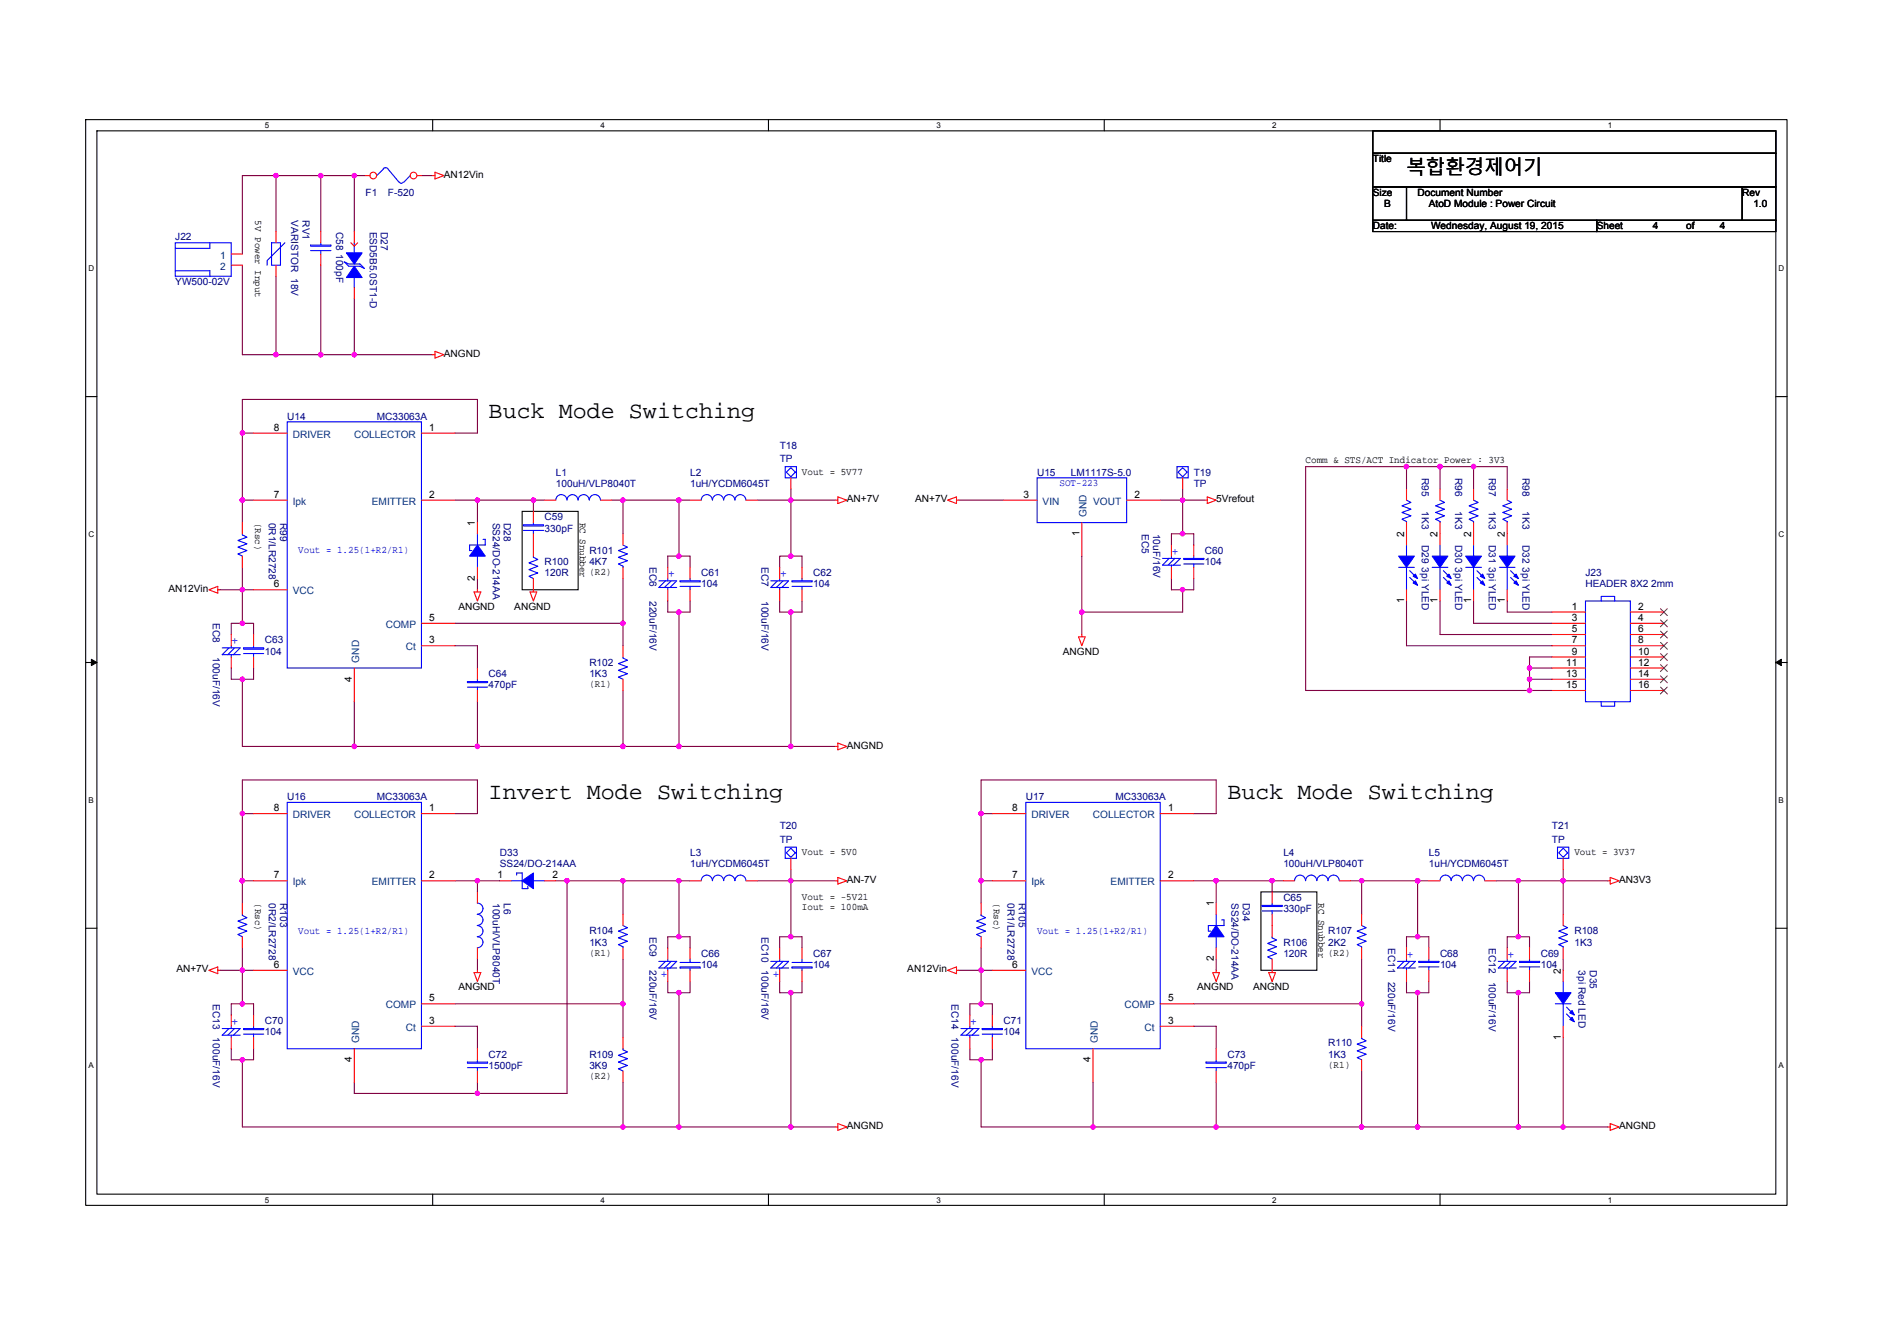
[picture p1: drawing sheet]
<svg xmlns="http://www.w3.org/2000/svg" width="297mm" height="210mm" viewBox="0 0 297 210" stroke-linecap="round" stroke-linejoin="round" font-family="sans-serif">
<path d="M13.4 18.7h266.4v170h-266.4zM15.2 20.5h262.9v166.5h-262.9z" fill="none" stroke="#000" stroke-width=".17"/>
<g fill="#fff">
<path d="M41.5 18.9h.6v1.4h-.6z"/>
<path d="M41.5 187.2h.6v1.4h-.6z"/>
</g>
<path d="M67.8 18.7v1.8M67.8 187v1.7" fill="none" stroke="#000" stroke-width=".17"/>
<g fill="#fff">
<path d="M94 18.9h.7v1.4h-.7z"/>
<path d="M94 187.2h.7v1.4h-.7z"/>
</g>
<path d="M120.3 18.7v1.8M120.3 187v1.7" fill="none" stroke="#000" stroke-width=".17"/>
<g fill="#fff">
<path d="M146.6 18.9h.7v1.4h-.7z"/>
<path d="M146.6 187.2h.7v1.4h-.7z"/>
</g>
<path d="M172.9 18.7v1.8M172.9 187v1.7" fill="none" stroke="#000" stroke-width=".17"/>
<g fill="#fff">
<path d="M199.2 18.9h.7v1.4h-.7z"/>
<path d="M199.2 187.2h.7v1.4h-.7z"/>
</g>
<path d="M225.5 18.7v1.8M225.5 187v1.7" fill="none" stroke="#000" stroke-width=".17"/>
<g fill="#fff">
<path d="M251.8 18.9h.7v1.4h-.7z"/>
<path d="M251.8 187.2h.7v1.4h-.7z"/>
<path d="M13.9 41.3h.8v1.4h-.8z"/>
<path d="M278.5 41.3h.9v1.4h-.9z"/>
<path d="M13.9 82.9h.8v1.4h-.8z"/>
<path d="M278.5 82.9h.9v1.4h-.9z"/>
</g>
<path d="M13.4 62.1h1.8M278.1 62.1h1.7" fill="none" stroke="#000" stroke-width=".17"/>
<g fill="#fff">
<path d="M13.9 124.5h.8v1.4h-.8z"/>
<path d="M278.5 124.5h.8v1.4h-.8z"/>
</g>
<path d="M13.4 103.7h1.8M278.1 103.7h1.7" fill="none" stroke="#000" stroke-width=".17"/>
<path d="M14.3 103.2l.9 .5-.9 .5zM278.1 103.7l.8-.5v1z" fill="#000" stroke="#000" stroke-width=".16"/>
<g fill="#fff">
<path d="M13.8 166.2h.9v1.4h-.9z"/>
<path d="M278.5 166.2h.8v1.4h-.8z"/>
</g>
<path d="M215 20.5h63.1v3.5h-63.1zM215 24h63.1v5.3h-63.1zM215 29.3h5.2v5.2h-5.2zM215 34.5h35v1.8h-35zM220.2 29.3h52.6v5.2h-52.6zM250 34.5h28.1v1.8h-28.1zM272.8 29.3h5.3v5.2h-5.3zM81.8 80.1h8.7v12.3h-8.7zM197.4 139.7h8.8v12.2h-8.8zM13.4 145.4h1.8M278.1 145.4h1.7" fill="none" stroke="#000" stroke-width=".17"/>
<g fill="none" stroke="#800040" stroke-width=".17">
<path d="M43.2 27.5h-5.3v12.3M43.2 27.5v8.8M43.2 27.5h7v8.8M50.2 27.5h5.3M55.5 27.5h1.7M55.5 27.5v8.8M66 27.5h1.8M37.9 41.5v14h5.3M43.2 43.3v12.2M43.2 55.5h7M50.2 41.5v14M50.2 55.5h5.3"/>
<path d="M55.5 46.8v8.7M55.5 55.5h12.3M37.9 78.3v3.5M37.9 78.3h1.8M37.9 67.8v10.5M39.7 67.8h-1.8v-5.3h36.9v5.3h-3.5M71.3 78.3h3.5M74.8 78.3v3.5M74.8 78.3h8.7v1.8M83.5 78.3h1.8M95.8 78.3h1.8M97.6 78.3h8.7"/>
<path d="M97.6 78.3v5.3M106.3 78.3h1.8M106.3 78.3v8.8M118.6 78.3h5.2M123.8 78.3v8.8M123.8 76.6v1.7M123.8 78.3h7M150.1 78.3h7M181.7 78.3h3.5M185.2 76.6v1.7M185.2 78.3h3.5M185.2 78.3v5.3"/>
<path d="M220.2 73.1v3.5M220.2 73.1h-15.8v35h35.1M220.2 73.1h5.3v3.5M225.5 73.1h5.2M230.7 73.1v3.5M230.7 73.1h5.3v3.5M34.5 92.4h3.4M37.9 97.6h-1.7v1.8M37.9 88.8v3.6M37.9 97.6h1.8v1.8M37.9 92.4v5.2M37.9 92.4h1.8"/>
<path d="M71.3 97.6h26.3M74.8 90.6v1.8M97.6 97.6v3.5M97.6 90.6v7M104.6 94.1v1.7h1.7M106.3 87.1h1.8v1.7M106.3 87.1h-1.7v1.7M106.3 95.8v21.1M108.1 94.1v1.7h-1.8M122.1 94.1v1.7h1.7M123.8 87.1h1.8v1.7M123.8 95.8v21.1"/>
<path d="M123.8 87.1h-1.7v1.7M125.6 94.1v1.7h-1.8M169.4 87.1v8.7M169.4 95.8v3.6M183.4 90.6v1.8h1.8M185.2 83.6h-1.8v1.7M185.2 92.4v3.4h-15.8M185.2 83.6h1.7v1.7M186.9 90.6v1.8h-1.7M220.2 94.1v7h22.8M225.5 94.1v5.3h17.5M230.7 94.1v3.5h12.3"/>
<path d="M236 94.1v1.7h7M36.2 104.6v1.8h1.7M37.9 106.4v10.5h17.6M39.7 104.6v1.8h-1.8M55.5 116.9h19.3M55.5 109.9v7M71.3 101.1h3.5v3.5M74.8 116.9h49M74.8 109.9v7M97.6 108.1v8.8M123.8 116.9h7M239.5 106.4v1.7"/>
<path d="M239.5 104.6v1.8M239.5 108.1h3.5M239.5 104.6h3.5M239.5 106.4h3.5M243 102.9h-3.5v1.7M37.9 127.4v-5.3h36.9v5.3h-3.5M37.9 127.4h1.8M37.9 137.9h1.8M37.9 137.9v3.5M37.9 127.4v10.5M71.3 137.9h3.5M74.8 137.9h3.5"/>
<path d="M74.8 137.9v1.8M87 137.9h1.8M88.8 137.9v33.3h-14M88.8 137.9h8.8M97.6 137.9h8.7M97.6 137.9v5.3M106.3 137.9h1.8M106.3 137.9v8.8M118.6 137.9h5.2M123.8 137.9h7M123.8 137.9v8.8M123.8 136.2v1.7"/>
<path d="M153.6 137.9v3.5M153.6 127.4v10.5M153.6 137.9h1.8M155.4 127.4h-1.8v-5.3h36.8v5.3h-3.5M186.9 137.9h3.5M190.4 137.9v3.5M190.4 137.9h8.8v1.8M199.2 137.9h1.8M211.5 137.9h1.7M213.2 137.9v5.3M213.2 137.9h8.8M222 137.9h1.7"/>
<path d="M222 137.9v8.8M234.2 137.9h3.6M237.8 137.9v8.8h1.7v1.7M237.8 137.9h7v5.3M244.8 136.2v1.7h7M34.5 151.9h3.4M37.9 151.9v5.3M37.9 157.2h-1.7v1.7M37.9 151.9h1.8M37.9 157.2h1.8v1.7M37.9 148.4v3.5M71.3 157.2h26.3"/>
<path d="M74.8 150.2v1.7M97.6 150.2v7M97.6 157.2v5.3M104.6 153.7v1.7h1.7M106.3 146.7h1.8v1.7M106.3 155.4v21.1M106.3 146.7h-1.7v1.7M108.1 153.7v1.7h-1.8M122.1 153.7v1.7h1.7M123.8 146.7h1.8v1.7M123.8 146.7h-1.7v1.7M123.8 155.4v21.1"/>
<path d="M125.6 153.7v1.7h-1.8M150.1 151.9h3.5M153.6 151.9h1.8M153.6 157.2h-1.7v1.7M153.6 151.9v5.3M153.6 148.4v3.5M153.6 157.2h1.8v1.7M186.9 157.2h26.3M190.4 150.2v1.7M213.2 150.2v7M213.2 157.2v3.5M220.2 153.7v1.7h1.8"/>
<path d="M222 146.7h1.7v1.7M222 146.7h-1.8v1.7M222 155.4v21.1M223.7 153.7v1.7h-1.7M236 153.7v1.7h1.8M237.8 146.7h-1.8v1.7M237.8 155.4v21.1M239.5 153.7v1.7h-1.7M244.8 150.2v1.7M36.2 164.2v1.7h1.7M37.9 165.9v10.6h59.7M39.7 164.2v1.7h-1.8"/>
<path d="M55.5 169.5v1.7h19.3M71.3 160.7h3.5v3.5M74.8 169.5v1.7M97.6 176.5h8.7M97.6 169.5v7M106.3 176.5h17.5M123.8 176.5h7M151.9 164.2v1.7h1.7v10.6h17.6M155.4 164.2v1.7h-1.8M171.2 176.5h19.2M171.2 169.5v7M186.9 160.7h3.5v3.5"/>
<path d="M190.4 169.5v7M190.4 176.5h47.4M213.2 167.7v8.8M237.8 176.5h7M244.8 162.5v14M244.8 176.5h7"/>
</g>
<g fill="#f0f" stroke="#f0f" stroke-width=".17">
<circle cx="74.8" cy="171.2" r=".34"/>
<circle cx="88.8" cy="137.9" r=".34"/>
<circle cx="106.3" cy="176.5" r=".34"/>
<circle cx="97.5" cy="176.5" r=".34"/>
<circle cx="106.3" cy="155.4" r=".34"/>
<circle cx="106.3" cy="87.1" r=".34"/>
<circle cx="106.3" cy="78.3" r=".34"/>
<circle cx="123.8" cy="87.1" r=".34"/>
<circle cx="123.8" cy="78.3" r=".34"/>
<circle cx="74.8" cy="78.3" r=".34"/>
<circle cx="83.5" cy="78.3" r=".34"/>
<circle cx="97.5" cy="97.6" r=".34"/>
<circle cx="37.9" cy="92.3" r=".34"/>
<circle cx="37.9" cy="78.3" r=".34"/>
<circle cx="123.8" cy="176.5" r=".34"/>
<circle cx="123.8" cy="155.4" r=".34"/>
<circle cx="106.3" cy="146.7" r=".34"/>
<circle cx="106.3" cy="137.9" r=".34"/>
<circle cx="74.8" cy="137.9" r=".34"/>
<circle cx="37.9" cy="137.9" r=".34"/>
<circle cx="37.9" cy="127.4" r=".34"/>
<circle cx="123.8" cy="146.7" r=".34"/>
<circle cx="123.8" cy="137.9" r=".34"/>
<circle cx="97.5" cy="157.2" r=".34"/>
<circle cx="37.9" cy="106.4" r=".34"/>
<circle cx="37.9" cy="97.6" r=".34"/>
<circle cx="37.9" cy="67.8" r=".34"/>
<circle cx="97.5" cy="116.9" r=".34"/>
<circle cx="74.8" cy="116.9" r=".34"/>
<circle cx="55.5" cy="116.9" r=".34"/>
<circle cx="123.8" cy="116.9" r=".34"/>
<circle cx="123.8" cy="95.8" r=".34"/>
<circle cx="106.3" cy="116.9" r=".34"/>
<circle cx="106.3" cy="95.8" r=".34"/>
<circle cx="97.5" cy="137.9" r=".34"/>
<circle cx="37.9" cy="165.9" r=".34"/>
<circle cx="37.9" cy="157.2" r=".34"/>
<circle cx="37.9" cy="151.9" r=".34"/>
<circle cx="55.5" cy="27.5" r=".34"/>
<circle cx="50.2" cy="27.5" r=".35"/>
<circle cx="43.2" cy="55.5" r=".34"/>
<circle cx="43.2" cy="27.5" r=".34"/>
<circle cx="55.5" cy="55.5" r=".34"/>
<circle cx="50.2" cy="55.5" r=".35"/>
<circle cx="97.5" cy="78.3" r=".34"/>
<circle cx="153.6" cy="165.9" r=".34"/>
<circle cx="153.6" cy="157.2" r=".34"/>
<circle cx="244.7" cy="176.5" r=".34"/>
<circle cx="213.2" cy="176.5" r=".34"/>
<circle cx="190.4" cy="176.5" r=".35"/>
<circle cx="171.2" cy="176.5" r=".34"/>
<circle cx="237.7" cy="176.5" r=".34"/>
<circle cx="237.7" cy="155.4" r=".34"/>
<circle cx="222" cy="176.5" r=".34"/>
<circle cx="222" cy="155.4" r=".34"/>
<circle cx="222" cy="146.7" r=".34"/>
<circle cx="222" cy="137.9" r=".34"/>
<circle cx="213.2" cy="137.9" r=".34"/>
<circle cx="237.7" cy="146.7" r=".34"/>
<circle cx="237.7" cy="137.9" r=".34"/>
<circle cx="199.2" cy="137.9" r=".35"/>
<circle cx="213.2" cy="157.2" r=".34"/>
<circle cx="153.6" cy="151.9" r=".34"/>
<circle cx="153.6" cy="137.9" r=".34"/>
<circle cx="153.6" cy="127.4" r=".34"/>
<circle cx="190.4" cy="137.9" r=".35"/>
<circle cx="244.7" cy="137.9" r=".34"/>
<circle cx="185.2" cy="83.6" r=".34"/>
<circle cx="185.2" cy="78.3" r=".34"/>
<circle cx="169.4" cy="95.8" r=".34"/>
<circle cx="185.2" cy="92.3" r=".34"/>
<circle cx="220.2" cy="73.1" r=".34"/>
<circle cx="239.5" cy="106.4" r=".34"/>
<circle cx="239.5" cy="108.1" r=".34"/>
<circle cx="230.7" cy="73.1" r=".34"/>
<circle cx="225.5" cy="73.1" r=".35"/>
<circle cx="239.5" cy="104.6" r=".34"/>
</g>
<g fill="none" stroke="#f00" stroke-width=".17">
<path d="M50.2 36.3v1.7M50.2 39.8v1.7M54.9 38l.6 .5 .5-.5M55.5 36.3v1.7M67.8 27.5h.3M68.1 27l1.4 .5-1.4 .5zM55.5 45v1.8M67.8 55.5h.3M68.1 55l1.4 .5-1.4 .6zM85.3 78.3h1.7M94 78.3h1.8M123.8 74.8v1.8"/>
<path d="M130.8 78.3h.4M131.2 77.8l1.4 .5-1.4 .5zM148.4 78.3l1.4-.5v1zM149.8 78.3h.3M157.1 78.3h5.3M176.4 78.3h5.3M188.7 78.3h.3M189 77.8l1.4 .5-1.4 .5zM220.2 76.6v1.7M236 76.6v1.7M32.7 92.4l1.4-.6v1.1zM34.1 92.4h.4"/>
<path d="M36.2 99.4v1.7M37.9 87.1v1.7M37.9 81.8v1.8M39.7 99.4v1.7M74.2 92.7h1.1l-.5 1.4zM74.8 92.4v.3M83 92.7h1l-.5 1.4zM83.5 92.4v.3M83.5 80.1v1.7M83.5 83.6v1.7M97.6 83.6v1.7M97.6 88.8v1.8"/>
<path d="M104.6 88.8v1.8M104.6 92.4v1.7M108.1 88.8v1.8M108.1 92.4v1.7M122.1 88.8v1.8M122.1 92.4v1.7M168.9 99.7h1l-.5 1.4zM169.4 99.4v.3M169.4 81.8v5.3M183.4 85.3v1.8M183.4 88.8v1.8M186.9 85.3v1.8"/>
<path d="M186.9 88.8v1.8M220.2 81.8v1.8M236 81.8v3.5M236 92.4v1.7M243 95.8h5.3M243 97.6h5.3M243 99.4h5.3M255.3 95.8h5.2M255.3 97.6h5.2M255.3 99.4h5.2M36.2 102.9v1.7M39.7 102.9v1.7"/>
<path d="M130.8 116.9h.4M131.2 116.4l1.4 .5-1.4 .5zM243 101.1h5.3M243 102.9h5.3M243 104.6h5.3M243 106.4h5.3M243 108.1h5.3M255.3 101.1h5.2M255.3 102.9h5.2M255.3 104.6h5.2M255.3 106.4h5.2M255.3 108.1h5.2"/>
<path d="M39.7 137.9h5.3M39.7 127.4h5.3M66 127.4h5.3M66 137.9h5.3M74.8 139.7v1.7M123.8 134.4v1.8M130.8 137.9h.4M131.2 137.4l1.4 .5-1.4 .5zM155.4 137.9h5.2M155.4 127.4h5.2M181.7 127.4h5.2M181.7 137.9h5.2"/>
<path d="M199.2 139.7v1.7M201 137.9h1.7M209.7 137.9h1.8M223.7 137.9h1.8M232.5 137.9h1.7M251.8 137.9h.3M252.1 137.4l1.4 .5-1.4 .5zM32.7 151.9l1.4-.5v1.1zM34.1 151.9h.4M36.2 158.9v1.8M37.9 146.7v1.7M37.9 141.4v1.8"/>
<path d="M39.7 151.9h5.3M39.7 158.9v1.8M66 157.2h5.3M74.2 152.3h1.1l-.5 1.4zM74.8 151.9v.4M74.8 148.4v1.8M97.6 143.2v1.7M97.6 148.4v1.8M125.6 151.9v1.8M125.6 148.4v1.8M148.4 151.9l1.4-.5v1.1zM149.8 151.9h.3"/>
<path d="M155.4 158.9v1.8M155.4 151.9h5.2M181.7 157.2h5.2M189.9 152.3h1.1l-.6 1.4zM190.4 151.9v.4M198.7 152.3h1l-.5 1.4zM199.2 151.9v.4M199.2 143.2v1.7M223.7 148.4v1.8M223.7 151.9v1.8M236 148.4v1.8M236 151.9v1.8"/>
<path d="M239.5 148.4v1.8M239.5 151.9v1.8M244.8 151.9v1.8M36.2 162.5v1.7M39.7 162.5v1.7M55.5 164.2v5.3M66 160.7h5.3M74.8 164.2v1.7M74.8 167.7v1.8M130.8 176.5h.4M131.2 175.9l1.4 .6-1.4 .5zM155.4 162.5v1.7"/>
<path d="M171.2 164.2v5.3M181.7 160.7h5.2M190.4 164.2v1.7M190.4 167.7v1.8M244.8 160.7v1.8M251.8 176.5h.3M252.1 175.9l1.4 .6-1.4 .5z"/>
</g>
<g fill="none" stroke="#00f" stroke-width=".17">
<path d="M48.6 39.2h3.2M48.6 38.4h3.2v.1h-3.2zM50.2 38v.4M50.2 39.2v.6M55.5 38v1.8M60 26.5l-1 1M60.7 26.5l1.8 2.1M60.7 26.4a.54 .54 0 0 0-.7 0M62.5 28.5l.3 .2 .3-.2M64.2 27.5l-1 1.1M53.9 41l.7 .3h1.8l.7 .7-.7-.3h-1.8zM55.5 43.3v1.7"/>
<path d="M90.5 78.3a.87 .87 0 0 0-.9-.9 .87 .87 0 0 0-.8 .9 .87 .87 0 0 0-.9-.9 .87 .87 0 0 0-.9 .9M94 78.3a.88 .88 0 0 0-.9-.9 .88 .88 0 0 0-.8 .9 .87 .87 0 0 0-.9-.9 .87 .87 0 0 0-.9 .9M123 73.1h1.7v1.7h-1.7zM123.1 73.9l.7-.7 .7 .7-.7 .8zM162.4 74.8h14v7h-14zM220.2 78.3l.7 .4-1.4 .5 1.4 .5-1.4 .5 1.4 .6-1.4 .5 .7 .4v.1M236 78.3l.7 .4-1.4 .5 1.4 .5-1.4 .5 1.4 .6-1.4 .5 .7 .4v.1M37.9 83.6v.2l.8 .3-1.4 .5 1.4 .6-1.4 .5 1.4 .5-1.4 .5 .6 .4M82 83.1h3.1M82 82.2h3.1v.2h-3.1zM83.5 81.8v.4M83.5 83.1v.5"/>
<path d="M97.6 85.3l.7 .4-1.5 .5 1.5 .5-1.5 .6 1.5 .5-1.5 .5 .8 .4v.1M103.2 91h2.8l-1.1 1M104.2 91l-1 1h2.8M104.6 90.6v.4M104.6 92v.4M105.1 91l-1.1 1M106.5 91.8h3.1M106.5 91h3.1v.1h-3.1zM108.1 90.6v.4M108.1 91.8v.6M120.7 91h2.8l-1.1 1M121.7 91l-1 1h2.8"/>
<path d="M122.1 90.6v.4M122.1 92v.4M122.6 91l-1 1M182 87.4h2.8l-1 1.1M183.1 87.4l-1.1 1.1h2.8M183.4 87.1v.3M183.4 88.5v.3M184 87.4l-1.1 1.1M185.4 88.3h3.1M185.4 87.4h3.1v.2h-3.1zM186.9 87.1v.3M186.9 88.3v.5"/>
<path d="M234.8 88.8h2.4M236 85.3v1.8M236 88.8v3.6M236.5 89.4l1.1 1M236.5 90.4l1.1 1.1M248.3 94.1h7v15.8h-7zM250.7 94.1v-.7h2.1v.7M34.8 101.5h2.8l-1 1M35.9 101.5l-1.1 1h2.8M36.2 101.1v.4M36.2 102.5v.4M36.7 101.5l-1 1"/>
<path d="M38.1 102.3h3.2M38.1 101.5h3.2v.1h-3.2zM39.7 101.1v.4M39.7 102.3v.6M250.7 109.9v.7h2.1v-.7M45 125.6h21v38.6h-21zM123 132.7h1.7v1.7h-1.7zM123.1 133.5l.7-.7 .7 .7-.7 .7zM160.6 125.6h21.1v38.6h-21.1zM204.4 137.9a.86 .86 0 0 0-.8-.9 .86 .86 0 0 0-.9 .9M206.2 137.9a.87 .87 0 0 0-.9-.9 .87 .87 0 0 0-.9 .9M209.7 137.9a.88 .88 0 0 0-.9-.9 .88 .88 0 0 0-.9 .9 .87 .87 0 0 0-.8-.9 .87 .87 0 0 0-.9 .9"/>
<path d="M227.2 137.9a.87 .87 0 0 0-.8-.9 .87 .87 0 0 0-.9 .9M229 137.9a.87 .87 0 0 0-.9-.9 .87 .87 0 0 0-.9 .9M232.5 137.9a.88 .88 0 0 0-.9-.9 .88 .88 0 0 0-.9 .9 .86 .86 0 0 0-.8-.9 .86 .86 0 0 0-.9 .9M37.9 143.2v.1l.8 .4-1.4 .5 1.4 .6-1.4 .5 1.4 .5-1.4 .5 .6 .4M74.7 141.4a.87 .87 0 0 1 .9 .9 .87 .87 0 0 1-.9 .9 .88 .88 0 0 1 .9 .8 .88 .88 0 0 1-.9 .9 .88 .88 0 0 1 .9 .9 .88 .88 0 0 1-.9 .9 .87 .87 0 0 1 .9 .8 .87 .87 0 0 1-.9 .9M97.6 144.9l.7 .4-1.5 .5 1.5 .5-1.5 .6 1.5 .5-1.5 .5 .8 .4v.1M124 150.7h3.2M124 151.4h3.2v.2h-3.2zM125.6 151.6v.3M125.6 150.2v.5M197.6 142.6h3.2M197.6 141.8h3.2v.1h-3.2z"/>
<path d="M199.2 141.4v.4M199.2 142.6v.6M222.2 151.4h3.1M222.2 150.5h3.1v.2h-3.1zM223.7 150.2v.3M223.7 151.4v.5M234.6 150.5h2.8l-1.1 1.1M235.6 150.5l-1 1.1h2.8M236 150.2v.3M236 151.6v.3M236.5 150.5l-1 1.1M237.9 151.4h3.2"/>
<path d="M237.9 150.5h3.2v.2h-3.2zM239.5 150.2v.3M239.5 151.4v.5M243.5 157.2h2.5M244.8 153.7v1.7M244.8 157.2v3.5M245.3 157.7l1 1.1M245.3 158.8l1 1M34.8 161.1h2.8l-1 1M35.9 161.1l-1.1 1h2.8M36.2 160.7v.4M36.2 162.1v.4"/>
<path d="M36.7 161.1l-1 1M38.1 161.9h3.2M38.1 161.1h3.2v.1h-3.2zM39.7 160.7v.4M39.7 161.9v.6M73.2 167.2h3.1M73.2 166.3h3.1v.2h-3.1zM74.8 165.9v.4M74.8 167.2v.5M153.8 161.9h3.2M153.8 161.1h3.2v.1h-3.2zM155.4 160.7v.4"/>
<path d="M155.4 161.9v.6M188.8 167.2h3.2M188.8 166.3h3.2v.2h-3.2zM190.4 165.9v.4M190.4 167.2v.5"/>
</g>
<g fill="#00f" stroke="#00f" stroke-width=".17">
<path d="M234.8 87.1h2.4l-1.2 1.7z" fill-rule="evenodd"/>
<path d="M237 91.3l.4-.3 .4 .7z" fill-rule="evenodd"/>
<path d="M237 90.2l.4-.3 .4 .7z" fill-rule="evenodd"/>
<path d="M243.5 155.4h2.5l-1.2 1.8z" fill-rule="evenodd"/>
<path d="M245.8 159.6l.4-.3 .3 .7z" fill-rule="evenodd"/>
<path d="M246.2 158.2l.3 .7-.7-.3z" fill-rule="evenodd"/>
<path d="M54.2 39.6h2.5l-1.2 1.7z" fill-rule="evenodd"/>
<path d="M55.5 41.7l1.2 1.8h-2.5z" fill-rule="evenodd"/>
</g>
<g fill="none" stroke="#804000" stroke-width=".16">
<path d="M260 95.3l1.1 1.1M260 97.1l1.1 1M260 98.8l1.1 1.1M261.1 95.3l-1.1 1.1M261.1 97.1l-1.1 1M261.1 98.8l-1.1 1.1M260 100.6l1.1 1.1M260 102.3l1.1 1.1M260 104.1l1.1 1.1M260 105.8l1.1 1.1M260 107.6l1.1 1.1M261.1 100.6l-1.1 1.1"/>
<path d="M261.1 102.3l-1.1 1.1M261.1 104.1l-1.1 1.1M261.1 105.8l-1.1 1.1M261.1 107.6l-1.1 1.1"/>
</g>
<circle cx="58.4" cy="27.5" r=".52" fill="#fff" stroke="#f00" stroke-width=".17"/>
<path d="M57.2 27.5h.7" fill="none" stroke="#f00" stroke-width=".17"/>
<circle cx="64.8" cy="27.5" r=".52" fill="#fff" stroke="#f00" stroke-width=".17"/>
<g fill="none" stroke="#f00" stroke-width=".17">
<path d="M36.2 39.8h1.7M43.2 36.3v1.7M65.3 27.5h.7M36.2 41.5h1.7M43.2 41.5v1.8M39.7 78.3h5.3M39.7 67.8h5.3M66 67.8h5.3M66 78.3h5.3M108.1 78.3h1.7M116.8 78.3h1.8M185.2 74.8v1.8"/>
<path d="M225.5 76.6v1.7M230.7 76.6v1.7M39.7 92.4h5.3M66 97.6h5.3M74.8 88.8v1.8M74.8 81.8v1.8M83.5 90.6v1.8M83.5 85.3v1.8M125.6 88.8v1.8M125.6 92.4v1.7M220.2 83.6v1.7M220.2 92.4v1.7"/>
<path d="M225.5 81.8v3.5M225.5 92.4v1.7M230.7 81.8v3.5M230.7 92.4v1.7M55.5 104.6v5.3M66 101.1h5.3M74.8 104.6v1.8M74.8 108.1v1.8M97.6 106.4v1.7M97.6 101.1v1.8M78.3 137.9h1.7M85.3 137.9h1.7"/>
<path d="M108.1 137.9h1.7M116.8 137.9h1.8M244.8 134.4v1.8M104.6 151.9v1.8M104.6 148.4v1.8M108.1 151.9v1.8M108.1 148.4v1.8M122.1 151.9v1.8M122.1 148.4v1.8M151.9 158.9v1.8M153.6 146.7v1.7M153.6 141.4v1.8"/>
<path d="M190.4 148.4v1.8M190.4 141.4v1.8M199.2 150.2v1.7M199.2 144.9v1.8M213.2 143.2v1.7M213.2 148.4v1.8M220.2 148.4v1.8M220.2 151.9v1.8M244.8 143.2v1.7M244.8 148.4v1.8M97.6 167.7v1.8M97.6 162.5v1.7"/>
<path d="M151.9 162.5v1.7M213.2 165.9v1.8M213.2 160.7v1.8"/>
</g>
<g fill="none" stroke="#00f" stroke-width=".17">
<path d="M27.4 38h8.8v5.3h-8.8zM32.9 38v.9h-5.5M42.5 38h1.4v3.5h-1.4zM44.6 38l-2.8 2.8v.7M27.4 42.4h5.5v.9M45 66.1h21v38.5h-21zM111.5 78.3a.87 .87 0 0 0-.8-.9 .87 .87 0 0 0-.9 .9M113.3 78.3a.87 .87 0 0 0-.9-.9 .87 .87 0 0 0-.8 .9M115.1 78.3a.87 .87 0 0 0-.9-.9 .87 .87 0 0 0-.9 .9M116.8 78.3a.86 .86 0 0 0-.9-.9 .86 .86 0 0 0-.8 .9M184.3 73.1h1.8v1.7h-1.8zM184.5 73.9l.7-.7 .7 .7-.7 .8z"/>
<path d="M225.5 78.3l.7 .4-1.4 .5 1.4 .5-1.4 .5 1.4 .6-1.4 .5 .7 .4v.1M230.7 78.3l.8 .4-1.5 .5 1.5 .5-1.5 .5 1.5 .6-1.5 .5 .7 .4v.1M74.8 87.1v1.7M74.8 83.6v1.7M75.6 84.5h.4v.8h-2.5v.9h.4M83.5 87.1v.2l.7 .3-1.4 .5 1.4 .6-1.4 .5 1.4 .5-1.4 .5 .7 .4M124 91.8h3.2M124 91h3.2v.1h-3.2zM125.6 90.6v.4M125.6 91.8v.6M219 88.8h2.5M220.2 85.3v1.8"/>
<path d="M220.2 88.8v3.6M220.7 89.4l1.1 1M220.7 90.4l1.1 1.1M224.3 88.8h2.4M225.5 85.3v1.8M225.5 88.8v3.6M226 89.4l1.1 1M226 90.4l1.1 1.1M229.5 88.8h2.5M230.7 85.3v1.8M230.7 88.8v3.6M231.3 89.4l1 1"/>
<path d="M231.3 90.4l1 1.1M73.2 107.6h3.1M73.2 106.7h3.1v.2h-3.1zM74.8 106.4v.3M74.8 107.6v.5M97.6 102.9v.1l.7 .4-1.5 .5 1.5 .5-1.5 .6 1.5 .5-1.5 .5 .8 .4M80 137.9h1.8M80.9 137v-.3h.9v2.4h.9v-.3M83.5 137.9h1.8M111.5 137.9a.87 .87 0 0 0-.8-.9 .87 .87 0 0 0-.9 .9M113.3 137.9a.87 .87 0 0 0-.9-.9 .87 .87 0 0 0-.8 .9M115.1 137.9a.87 .87 0 0 0-.9-.9 .87 .87 0 0 0-.9 .9"/>
<path d="M116.8 137.9a.86 .86 0 0 0-.9-.9 .86 .86 0 0 0-.8 .9M243.9 132.7h1.7v1.7h-1.7zM244.8 132.8l.7 .7-.7 .7-.7-.7zM103.2 150.5h2.8l-1.1 1.1M104.2 150.5l-1 1.1h2.8M104.6 151.6v.3M104.6 150.2v.3M105.1 150.5l-1.1 1.1M106.5 150.7h3.1M106.5 151.4h3.1v.2h-3.1zM108.1 151.6v.3M108.1 150.2v.5"/>
<path d="M120.7 150.5h2.8l-1.1 1.1M121.7 150.5l-1 1.1h2.8M122.1 151.6v.3M122.1 150.2v.3M122.6 150.5l-1 1.1M153.6 143.2v.1l.7 .4-1.4 .5 1.4 .6-1.4 .5 1.4 .5-1.4 .5 .7 .4M190.4 146.7v1.7M190.4 143.2v1.7M191.3 144h.4v.9h-2.5v.9h.4M199.2 146.7v.2l.7 .3-1.4 .5 1.4 .6-1.4 .5 1.4 .5-1.4 .5 .7 .4M213.2 144.9l.7 .4-1.4 .5 1.4 .5-1.4 .6 1.4 .5-1.4 .5 .7 .4v.1M218.8 150.5h2.8l-1 1.1"/>
<path d="M219.9 150.5l-1.1 1.1h2.8M220.2 150.2v.3M220.2 151.6v.3M220.7 150.5l-1 1.1M244.8 144.9l.7 .4-1.4 .5 1.4 .5-1.4 .6 1.4 .5-1.4 .5 .7 .4v.1M97.6 164.2v.2l.7 .3-1.5 .5 1.5 .6-1.5 .5 1.5 .5-1.5 .6 .8 .3M150.5 161.1h2.8l-1.1 1M151.5 161.1l-1 1h2.8M151.9 160.7v.4M151.9 162.1v.4M152.4 161.1l-1 1M213.2 162.5v.1l.7 .4-1.4 .5 1.4 .5-1.4 .5 1.4 .6-1.4 .5 .7 .3"/>
</g>
<g fill="#00f" stroke="#00f" stroke-width=".17">
<path d="M74.8 85.3l1.2 1.8h-2.5z" fill-rule="evenodd"/>
<path d="M81.8 137.9l1.7-1.2v2.4z" fill-rule="evenodd"/>
<path d="M190.4 144.9l1.3 1.8h-2.5z" fill-rule="evenodd"/>
<path d="M219 87.1h2.5l-1.3 1.7z" fill-rule="evenodd"/>
<path d="M221.3 91.3l.3-.3 .4 .7z" fill-rule="evenodd"/>
<path d="M221.3 90.2l.3-.3 .4 .7z" fill-rule="evenodd"/>
<path d="M224.3 87.1h2.4l-1.2 1.7z" fill-rule="evenodd"/>
<path d="M226.9 91l.3 .7-.7-.4z" fill-rule="evenodd"/>
<path d="M226.9 89.9l.3 .7-.7-.4z" fill-rule="evenodd"/>
<path d="M229.5 87.1h2.5l-1.3 1.7z" fill-rule="evenodd"/>
<path d="M231.8 91.3l.4-.3 .3 .7z" fill-rule="evenodd"/>
<path d="M231.8 90.2l.4-.3 .3 .7z" fill-rule="evenodd"/>
</g>
<g fill="#f0f" stroke="#f0f" stroke-width=".17">
<circle cx="74.8" cy="171.2" r=".34"/>
<circle cx="88.8" cy="137.9" r=".34"/>
<circle cx="106.3" cy="176.5" r=".34"/>
<circle cx="97.5" cy="176.5" r=".34"/>
<circle cx="106.3" cy="155.4" r=".34"/>
<circle cx="106.3" cy="87.1" r=".34"/>
<circle cx="106.3" cy="78.3" r=".34"/>
<circle cx="123.8" cy="87.1" r=".34"/>
<circle cx="123.8" cy="78.3" r=".34"/>
<circle cx="74.8" cy="78.3" r=".34"/>
<circle cx="83.5" cy="78.3" r=".34"/>
<circle cx="97.5" cy="97.6" r=".34"/>
<circle cx="37.9" cy="92.3" r=".34"/>
<circle cx="37.9" cy="78.3" r=".34"/>
<circle cx="123.8" cy="176.5" r=".34"/>
<circle cx="123.8" cy="155.4" r=".34"/>
<circle cx="106.3" cy="146.7" r=".34"/>
<circle cx="106.3" cy="137.9" r=".34"/>
<circle cx="74.8" cy="137.9" r=".34"/>
<circle cx="37.9" cy="137.9" r=".34"/>
<circle cx="37.9" cy="127.4" r=".34"/>
<circle cx="123.8" cy="146.7" r=".34"/>
<circle cx="123.8" cy="137.9" r=".34"/>
<circle cx="97.5" cy="157.2" r=".34"/>
<circle cx="37.9" cy="106.4" r=".34"/>
<circle cx="37.9" cy="97.6" r=".34"/>
<circle cx="37.9" cy="67.8" r=".34"/>
<circle cx="97.5" cy="116.9" r=".34"/>
<circle cx="74.8" cy="116.9" r=".34"/>
<circle cx="55.5" cy="116.9" r=".34"/>
<circle cx="123.8" cy="116.9" r=".34"/>
<circle cx="123.8" cy="95.8" r=".34"/>
<circle cx="106.3" cy="116.9" r=".34"/>
<circle cx="106.3" cy="95.8" r=".34"/>
<circle cx="97.5" cy="137.9" r=".34"/>
<circle cx="37.9" cy="165.9" r=".34"/>
<circle cx="37.9" cy="157.2" r=".34"/>
<circle cx="37.9" cy="151.9" r=".34"/>
<circle cx="55.5" cy="27.5" r=".34"/>
<circle cx="50.2" cy="27.5" r=".35"/>
<circle cx="43.2" cy="55.5" r=".34"/>
<circle cx="43.2" cy="27.5" r=".34"/>
<circle cx="55.5" cy="55.5" r=".34"/>
<circle cx="50.2" cy="55.5" r=".35"/>
<circle cx="97.5" cy="78.3" r=".34"/>
<circle cx="153.6" cy="165.9" r=".34"/>
<circle cx="153.6" cy="157.2" r=".34"/>
<circle cx="244.7" cy="176.5" r=".34"/>
<circle cx="213.2" cy="176.5" r=".34"/>
<circle cx="190.4" cy="176.5" r=".35"/>
<circle cx="171.2" cy="176.5" r=".34"/>
<circle cx="237.7" cy="176.5" r=".34"/>
<circle cx="237.7" cy="155.4" r=".34"/>
<circle cx="222" cy="176.5" r=".34"/>
<circle cx="222" cy="155.4" r=".34"/>
<circle cx="222" cy="146.7" r=".34"/>
<circle cx="222" cy="137.9" r=".34"/>
<circle cx="213.2" cy="137.9" r=".34"/>
<circle cx="237.7" cy="146.7" r=".34"/>
<circle cx="237.7" cy="137.9" r=".34"/>
<circle cx="199.2" cy="137.9" r=".35"/>
<circle cx="213.2" cy="157.2" r=".34"/>
<circle cx="153.6" cy="151.9" r=".34"/>
<circle cx="153.6" cy="137.9" r=".34"/>
<circle cx="153.6" cy="127.4" r=".34"/>
<circle cx="190.4" cy="137.9" r=".35"/>
<circle cx="244.7" cy="137.9" r=".34"/>
<circle cx="185.2" cy="83.6" r=".34"/>
<circle cx="185.2" cy="78.3" r=".34"/>
<circle cx="169.4" cy="95.8" r=".34"/>
<circle cx="185.2" cy="92.3" r=".34"/>
<circle cx="220.2" cy="73.1" r=".34"/>
<circle cx="239.5" cy="106.4" r=".34"/>
<circle cx="239.5" cy="108.1" r=".34"/>
<circle cx="230.7" cy="73.1" r=".34"/>
<circle cx="225.5" cy="73.1" r=".35"/>
<circle cx="239.5" cy="104.6" r=".34"/>
</g>
<g font-size="3.7">
<text x="76.5" y="65.5">Buck Mode Switching</text>
<text x="76.5" y="125.1">Invert Mode Switching</text>
<text x="192.2" y="125.1">Buck Mode Switching</text>
</g>
<text font-size="3" x="220.2" y="27.3">복합환경제어기</text>
<g font-size="1.9" fill="#00f">
<text x="183.4" y="86.9">+</text>
<text x="104.6" y="90.4">+</text>
<text x="122.1" y="90.4">+</text>
<text x="36.2" y="100.9">+</text>
<text x="220.2" y="150">+</text>
<text x="236" y="150">+</text>
<text x="104.6" y="152.1" transform="rotate(180 104.6 152.1)">+</text>
<text x="122.1" y="152.1" transform="rotate(180 122.1 152.1)">+</text>
<text x="36.2" y="160.5">+</text>
<text x="151.9" y="160.5">+</text>
</g>
<g font-size="1.6">
<text x="69.5" y="27.9">AN12Vin</text>
<text x="215" y="25.4">Title</text>
<text x="40" y="34.5" transform="rotate(90 40 34.5)">5V Power Input</text>
<text x="215" y="30.6">Size</text>
<text x="215" y="35.9">Date:</text>
<text x="216.7" y="32.4">B</text>
<text x="222" y="30.6">Document Number</text>
<text x="223.7" y="32.4">AtoD Module : Power Circuit</text>
<text x="224.1" y="35.9">Wednesday, August 19, 2015</text>
<text x="250" y="35.9">Sheet</text>
<text x="258.8" y="35.9">4</text>
<text x="264.1" y="35.9">of</text>
<text x="269.3" y="35.9">4</text>
<text x="272.8" y="30.6">Rev</text>
<text x="274.5" y="32.4">1.0</text>
<text x="69.5" y="55.9">ANGND</text>
<text x="42.9" y="67.4">8</text>
<text x="67.2" y="67.4">1</text>
<text x="42.9" y="77.9">7</text>
<text x="67.2" y="77.9">2</text>
<text x="125.6" y="74.3">Vout = 5V77</text>
<text x="160.3" y="77.9">3</text>
<text x="177.6" y="77.9">2</text>
<text x="204.4" y="72.6">Comm &amp; STS/ACT Indicator Power : 3V3</text>
<text x="40" y="81.8" transform="rotate(90 40 81.8)">(Rsc)</text>
<text x="74.4" y="82.4" transform="rotate(-90 74.4 82.4)">1</text>
<text x="90.8" y="81.8" transform="rotate(90 90.8 81.8)">RC Snubber</text>
<text x="132.6" y="78.7">AN+7V</text>
<text x="143.3" y="78.7">AN+7V</text>
<text x="169" y="83.9" transform="rotate(-90 169 83.9)">1</text>
<text x="190.4" y="78.7">5Vrefout</text>
<text x="219.9" y="84.1" transform="rotate(-90 219.9 84.1)">2</text>
<text x="225.1" y="84.1" transform="rotate(-90 225.1 84.1)">2</text>
<text x="230.4" y="84.1" transform="rotate(-90 230.4 84.1)">2</text>
<text x="235.6" y="84.1" transform="rotate(-90 235.6 84.1)">2</text>
<text x="26.4" y="92.7">AN12Vin</text>
<text x="42.9" y="92">6</text>
<text x="71.8" y="95.5">ANGND</text>
<text x="74.4" y="91" transform="rotate(-90 74.4 91)">2</text>
<text x="80.5" y="95.5">ANGND</text>
<text x="92.3" y="90.1">(R2)</text>
<text x="219.9" y="94.5" transform="rotate(-90 219.9 94.5)">1</text>
<text x="225.1" y="94.5" transform="rotate(-90 225.1 94.5)">1</text>
<text x="230.4" y="94.5" transform="rotate(-90 230.4 94.5)">1</text>
<text x="235.6" y="94.5" transform="rotate(-90 235.6 94.5)">1</text>
<text x="246.1" y="95.5">1</text>
<text x="256.5" y="95.5">2</text>
<text x="67.2" y="97.2">5</text>
<text x="67.2" y="100.7">3</text>
<text x="246.1" y="97.2">3</text>
<text x="246.1" y="99">5</text>
<text x="246.1" y="100.7">7</text>
<text x="256.5" y="97.2">4</text>
<text x="256.5" y="99">6</text>
<text x="256.5" y="100.7">8</text>
<text x="55.1" y="106.7" transform="rotate(-90 55.1 106.7)">4</text>
<text x="92.3" y="107.6">(R1)</text>
<text x="166.4" y="102.5">ANGND</text>
<text x="245.3" y="104.2">11</text>
<text x="245.3" y="106">13</text>
<text x="245.3" y="107.7">15</text>
<text x="246.1" y="102.5">9</text>
<text x="256.5" y="102.5">10</text>
<text x="256.5" y="104.2">12</text>
<text x="256.5" y="106">14</text>
<text x="256.5" y="107.7">16</text>
<text x="132.6" y="117.2">ANGND</text>
<text x="42.9" y="127">8</text>
<text x="67.2" y="127">1</text>
<text x="158.5" y="127">8</text>
<text x="182.9" y="127">1</text>
<text x="42.9" y="137.5">7</text>
<text x="67.2" y="137.5">2</text>
<text x="77.9" y="137.5">1</text>
<text x="86.5" y="137.5">2</text>
<text x="125.6" y="133.9">Vout = 5V0</text>
<text x="158.5" y="137.5">7</text>
<text x="182.9" y="137.5">2</text>
<text x="246.5" y="133.9">Vout = 3V37</text>
<text x="40" y="141.4" transform="rotate(90 40 141.4)">(Rsc)</text>
<text x="125.6" y="140.9">Vout = -5V21</text>
<text x="125.6" y="142.5">Iout = 100mA</text>
<text x="132.6" y="138.3">AN-7V</text>
<text x="155.6" y="141.4" transform="rotate(90 155.6 141.4)">(Rsc)</text>
<text x="190.1" y="141.9" transform="rotate(-90 190.1 141.9)">1</text>
<text x="206.5" y="141.4" transform="rotate(90 206.5 141.4)">RC Snubber</text>
<text x="253.5" y="138.3">AN3V3</text>
<text x="92.3" y="149.7">(R1)</text>
<text x="208" y="149.7">(R2)</text>
<text x="27.6" y="152.3">AN+7V</text>
<text x="42.9" y="151.6">6</text>
<text x="71.8" y="155.1">ANGND</text>
<text x="142.1" y="152.3">AN12Vin</text>
<text x="158.5" y="151.6">6</text>
<text x="187.4" y="155.1">ANGND</text>
<text x="190.1" y="150.5" transform="rotate(-90 190.1 150.5)">2</text>
<text x="196.2" y="155.1">ANGND</text>
<text x="244.4" y="152.5" transform="rotate(-90 244.4 152.5)">2</text>
<text x="67.2" y="156.8">5</text>
<text x="67.2" y="160.3">3</text>
<text x="182.9" y="156.8">5</text>
<text x="182.9" y="160.3">3</text>
<text x="55.1" y="166.3" transform="rotate(-90 55.1 166.3)">4</text>
<text x="170.8" y="166.3" transform="rotate(-90 170.8 166.3)">4</text>
<text x="208" y="167.2">(R1)</text>
<text x="244.4" y="162.8" transform="rotate(-90 244.4 162.8)">1</text>
<text x="92.3" y="169">(R2)</text>
<text x="132.6" y="176.8">ANGND</text>
<text x="253.5" y="176.8">ANGND</text>
</g>
<g font-size="1.6" fill="#000080">
<text x="45.6" y="34.5" transform="rotate(90 45.6 34.5)">VARISTOR 18V</text>
<text x="47.4" y="34.5" transform="rotate(90 47.4 34.5)">RV1</text>
<text x="57.2" y="30.6">F1</text>
<text x="60.7" y="30.6">F-520</text>
<text x="27.4" y="37.7">J22</text>
<text x="52.6" y="36.3" transform="rotate(90 52.6 36.3)">C58 100pF</text>
<text x="57.9" y="36.3" transform="rotate(90 57.9 36.3)">ESD5B5.0ST1-D</text>
<text x="59.6" y="36.3" transform="rotate(90 59.6 36.3)">D27</text>
<text x="27.4" y="44.7">YW500-02V</text>
<text x="45" y="65.7">U14</text>
<text x="59" y="65.7">MC33063A</text>
<text x="122.1" y="70.3">T18</text>
<text x="87" y="74.5">L1</text>
<text x="87" y="76.2">100uH/VLP8040T</text>
<text x="108.1" y="74.5">L2</text>
<text x="108.1" y="76.2">1uH/YCDM6045T</text>
<text x="122.1" y="72.4">TP</text>
<text x="162.4" y="74.5">U15</text>
<text x="167.7" y="74.5">LM1117S-5.0</text>
<text x="186.9" y="74.5">T19</text>
<text x="186.9" y="76.2">TP</text>
<text x="222.6" y="74.8" transform="rotate(90 222.6 74.8)">R95</text>
<text x="227.9" y="74.8" transform="rotate(90 227.9 74.8)">R96</text>
<text x="233.1" y="74.8" transform="rotate(90 233.1 74.8)">R97</text>
<text x="238.4" y="74.8" transform="rotate(90 238.4 74.8)">R98</text>
<text x="42.1" y="81.8" transform="rotate(90 42.1 81.8)">0R1/LR2728</text>
<text x="43.9" y="81.8" transform="rotate(90 43.9 81.8)">R99</text>
<text x="77.1" y="81.8" transform="rotate(90 77.1 81.8)">SS24/DO-214AA</text>
<text x="78.9" y="81.8" transform="rotate(90 78.9 81.8)">D28</text>
<text x="85.3" y="81.5">C59</text>
<text x="85.3" y="83.2">330pF</text>
<text x="178.8" y="83.6" transform="rotate(90 178.8 83.6)">EC5</text>
<text x="180.6" y="83.6" transform="rotate(90 180.6 83.6)">10uF/16V</text>
<text x="222.6" y="80.1" transform="rotate(90 222.6 80.1)">1K3</text>
<text x="227.9" y="80.1" transform="rotate(90 227.9 80.1)">1K3</text>
<text x="233.1" y="80.1" transform="rotate(90 233.1 80.1)">1K3</text>
<text x="238.4" y="80.1" transform="rotate(90 238.4 80.1)">1K3</text>
<text x="85.3" y="88.5">R100</text>
<text x="92.3" y="86.7">R101</text>
<text x="92.3" y="88.5">4K7</text>
<text x="101.7" y="88.8" transform="rotate(90 101.7 88.8)">EC6</text>
<text x="119.2" y="88.8" transform="rotate(90 119.2 88.8)">EC7</text>
<text x="188.7" y="86.7">C60</text>
<text x="188.7" y="88.5">104</text>
<text x="222.6" y="85.3" transform="rotate(90 222.6 85.3)">D29 3pi YLED</text>
<text x="227.9" y="85.3" transform="rotate(90 227.9 85.3)">D30 3pi YLED</text>
<text x="233.1" y="85.3" transform="rotate(90 233.1 85.3)">D31 3pi YLED</text>
<text x="238.4" y="85.3" transform="rotate(90 238.4 85.3)">D32 3pi YLED</text>
<text x="85.3" y="90.2">120R</text>
<text x="101.7" y="94.1" transform="rotate(90 101.7 94.1)">220uF/16V</text>
<text x="109.8" y="90.2">C61</text>
<text x="109.8" y="92">104</text>
<text x="119.2" y="94.1" transform="rotate(90 119.2 94.1)">100uF/16V</text>
<text x="127.3" y="90.2">C62</text>
<text x="127.3" y="92">104</text>
<text x="248.3" y="90.2">J23</text>
<text x="248.3" y="92">HEADER 8X2 2mm</text>
<text x="33.3" y="97.6" transform="rotate(90 33.3 97.6)">EC8</text>
<text x="41.5" y="100.8">C63</text>
<text x="33.3" y="102.9" transform="rotate(90 33.3 102.9)">100uF/16V</text>
<text x="41.5" y="102.5">104</text>
<text x="76.5" y="106">C64</text>
<text x="76.5" y="107.8">470pF</text>
<text x="92.3" y="104.3">R102</text>
<text x="92.3" y="106">1K3</text>
<text x="45" y="125.3">U16</text>
<text x="59" y="125.3">MC33063A</text>
<text x="160.6" y="125.3">U17</text>
<text x="174.7" y="125.3">MC33063A</text>
<text x="122.1" y="129.8">T20</text>
<text x="122.1" y="132">TP</text>
<text x="243" y="129.8">T21</text>
<text x="243" y="132">TP</text>
<text x="78.3" y="134">D33</text>
<text x="78.3" y="135.8">SS24/DO-214AA</text>
<text x="108.1" y="134">L3</text>
<text x="108.1" y="135.8">1uH/YCDM6045T</text>
<text x="201" y="134">L4</text>
<text x="201" y="135.8">100uH/VLP8040T</text>
<text x="223.7" y="134">L5</text>
<text x="223.7" y="135.8">1uH/YCDM6045T</text>
<text x="42.1" y="141.4" transform="rotate(90 42.1 141.4)">0R2/LR2728</text>
<text x="43.9" y="141.4" transform="rotate(90 43.9 141.4)">R103</text>
<text x="77.1" y="141.4" transform="rotate(90 77.1 141.4)">100uH/VLP8040T</text>
<text x="78.9" y="141.4" transform="rotate(90 78.9 141.4)">L6</text>
<text x="157.8" y="141.4" transform="rotate(90 157.8 141.4)">0R1/LR2728</text>
<text x="159.5" y="141.4" transform="rotate(90 159.5 141.4)">R105</text>
<text x="192.8" y="141.4" transform="rotate(90 192.8 141.4)">SS24/DO-214AA</text>
<text x="194.6" y="141.4" transform="rotate(90 194.6 141.4)">D34</text>
<text x="201" y="141.1">C65</text>
<text x="201" y="142.8">330pF</text>
<text x="92.3" y="146.3">R104</text>
<text x="92.3" y="148.1">1K3</text>
<text x="101.7" y="146.7" transform="rotate(90 101.7 146.7)">EC9</text>
<text x="109.8" y="149.8">C66</text>
<text x="119.2" y="146.7" transform="rotate(90 119.2 146.7)">EC10</text>
<text x="127.3" y="149.8">C67</text>
<text x="201" y="148.1">R106</text>
<text x="201" y="149.8">120R</text>
<text x="208" y="146.3">R107</text>
<text x="208" y="148.1">2K2</text>
<text x="217.4" y="148.4" transform="rotate(90 217.4 148.4)">EC11</text>
<text x="225.5" y="149.8">C68</text>
<text x="233.1" y="148.4" transform="rotate(90 233.1 148.4)">EC12</text>
<text x="241.3" y="149.8">C69</text>
<text x="246.5" y="146.3">R108</text>
<text x="246.5" y="148.1">1K3</text>
<text x="101.7" y="151.9" transform="rotate(90 101.7 151.9)">220uF/16V</text>
<text x="109.8" y="151.6">104</text>
<text x="119.2" y="151.9" transform="rotate(90 119.2 151.9)">100uF/16V</text>
<text x="127.3" y="151.6">104</text>
<text x="217.4" y="153.7" transform="rotate(90 217.4 153.7)">220uF/16V</text>
<text x="225.5" y="151.6">104</text>
<text x="233.1" y="153.7" transform="rotate(90 233.1 153.7)">100uF/16V</text>
<text x="241.3" y="151.6">104</text>
<text x="247.2" y="151.9" transform="rotate(90 247.2 151.9)">3pi Red LED</text>
<text x="248.9" y="151.9" transform="rotate(90 248.9 151.9)">D35</text>
<text x="33.3" y="157.2" transform="rotate(90 33.3 157.2)">EC13</text>
<text x="41.5" y="160.3">C70</text>
<text x="149" y="157.2" transform="rotate(90 149 157.2)">EC14</text>
<text x="157.1" y="160.3">C71</text>
<text x="33.3" y="162.5" transform="rotate(90 33.3 162.5)">100uF/16V</text>
<text x="41.5" y="162.1">104</text>
<text x="76.5" y="165.6">C72</text>
<text x="76.5" y="167.3">1500pF</text>
<text x="92.3" y="165.6">R109</text>
<text x="92.3" y="167.3">3K9</text>
<text x="149" y="162.5" transform="rotate(90 149 162.5)">100uF/16V</text>
<text x="157.1" y="162.1">104</text>
<text x="192.2" y="165.6">C73</text>
<text x="192.2" y="167.3">470pF</text>
<text x="208" y="163.9">R110</text>
<text x="208" y="165.6">1K3</text>
</g>
<g font-size="1.6" fill="#004080">
<text x="34.5" y="40.5">1</text>
<text x="34.5" y="42.2">2</text>
<text x="45.8" y="68.5">DRIVER</text>
<text x="55.5" y="68.5">COLLECTOR</text>
<text x="45.8" y="79">Ipk</text>
<text x="58.2" y="79">EMITTER</text>
<text x="163.3" y="79">VIN</text>
<text x="170.1" y="81" transform="rotate(-90 170.1 81)">GND</text>
<text x="171.2" y="79">VOUT</text>
<text x="45.8" y="93.1">VCC</text>
<text x="60.4" y="98.3">COMP</text>
<text x="63.5" y="101.8">Ct</text>
<text x="56.2" y="103.7" transform="rotate(-90 56.2 103.7)">GND</text>
<text x="45.8" y="128.1">DRIVER</text>
<text x="55.5" y="128.1">COLLECTOR</text>
<text x="161.5" y="128.1">DRIVER</text>
<text x="171.1" y="128.1">COLLECTOR</text>
<text x="45.8" y="138.6">Ipk</text>
<text x="58.2" y="138.6">EMITTER</text>
<text x="161.5" y="138.6">Ipk</text>
<text x="173.9" y="138.6">EMITTER</text>
<text x="45.8" y="152.7">VCC</text>
<text x="161.5" y="152.7">VCC</text>
<text x="60.4" y="157.9">COMP</text>
<text x="63.5" y="161.4">Ct</text>
<text x="176.1" y="157.9">COMP</text>
<text x="179.2" y="161.4">Ct</text>
<text x="56.2" y="163.3" transform="rotate(-90 56.2 163.3)">GND</text>
<text x="171.9" y="163.3" transform="rotate(-90 171.9 163.3)">GND</text>
</g>
<g font-size="1.6" fill="#00f">
<text x="165.9" y="76.1">SOT-223</text>
<text x="46.7" y="86.6">Vout = 1.25(1+R2/R1)</text>
<text x="46.7" y="146.2">Vout = 1.25(1+R2/R1)</text>
<text x="162.4" y="146.2">Vout = 1.25(1+R2/R1)</text>
</g>
<g font-size="1.3">
<text x="41.5" y="20">5</text>
<text x="94" y="20">4</text>
<text x="146.6" y="20">3</text>
<text x="199.2" y="20">2</text>
<text x="251.8" y="20">1</text>
<text x="13.9" y="42.4">D</text>
<text x="278.5" y="42.4">D</text>
<text x="13.9" y="84">C</text>
<text x="278.5" y="84">C</text>
<text x="13.9" y="125.7">B</text>
<text x="278.5" y="125.7">B</text>
<text x="13.9" y="167.3">A</text>
<text x="278.5" y="167.3">A</text>
<text x="41.5" y="188.3">5</text>
<text x="94" y="188.3">4</text>
<text x="146.6" y="188.3">3</text>
<text x="199.2" y="188.3">2</text>
<text x="251.8" y="188.3">1</text>
</g>
</svg>
